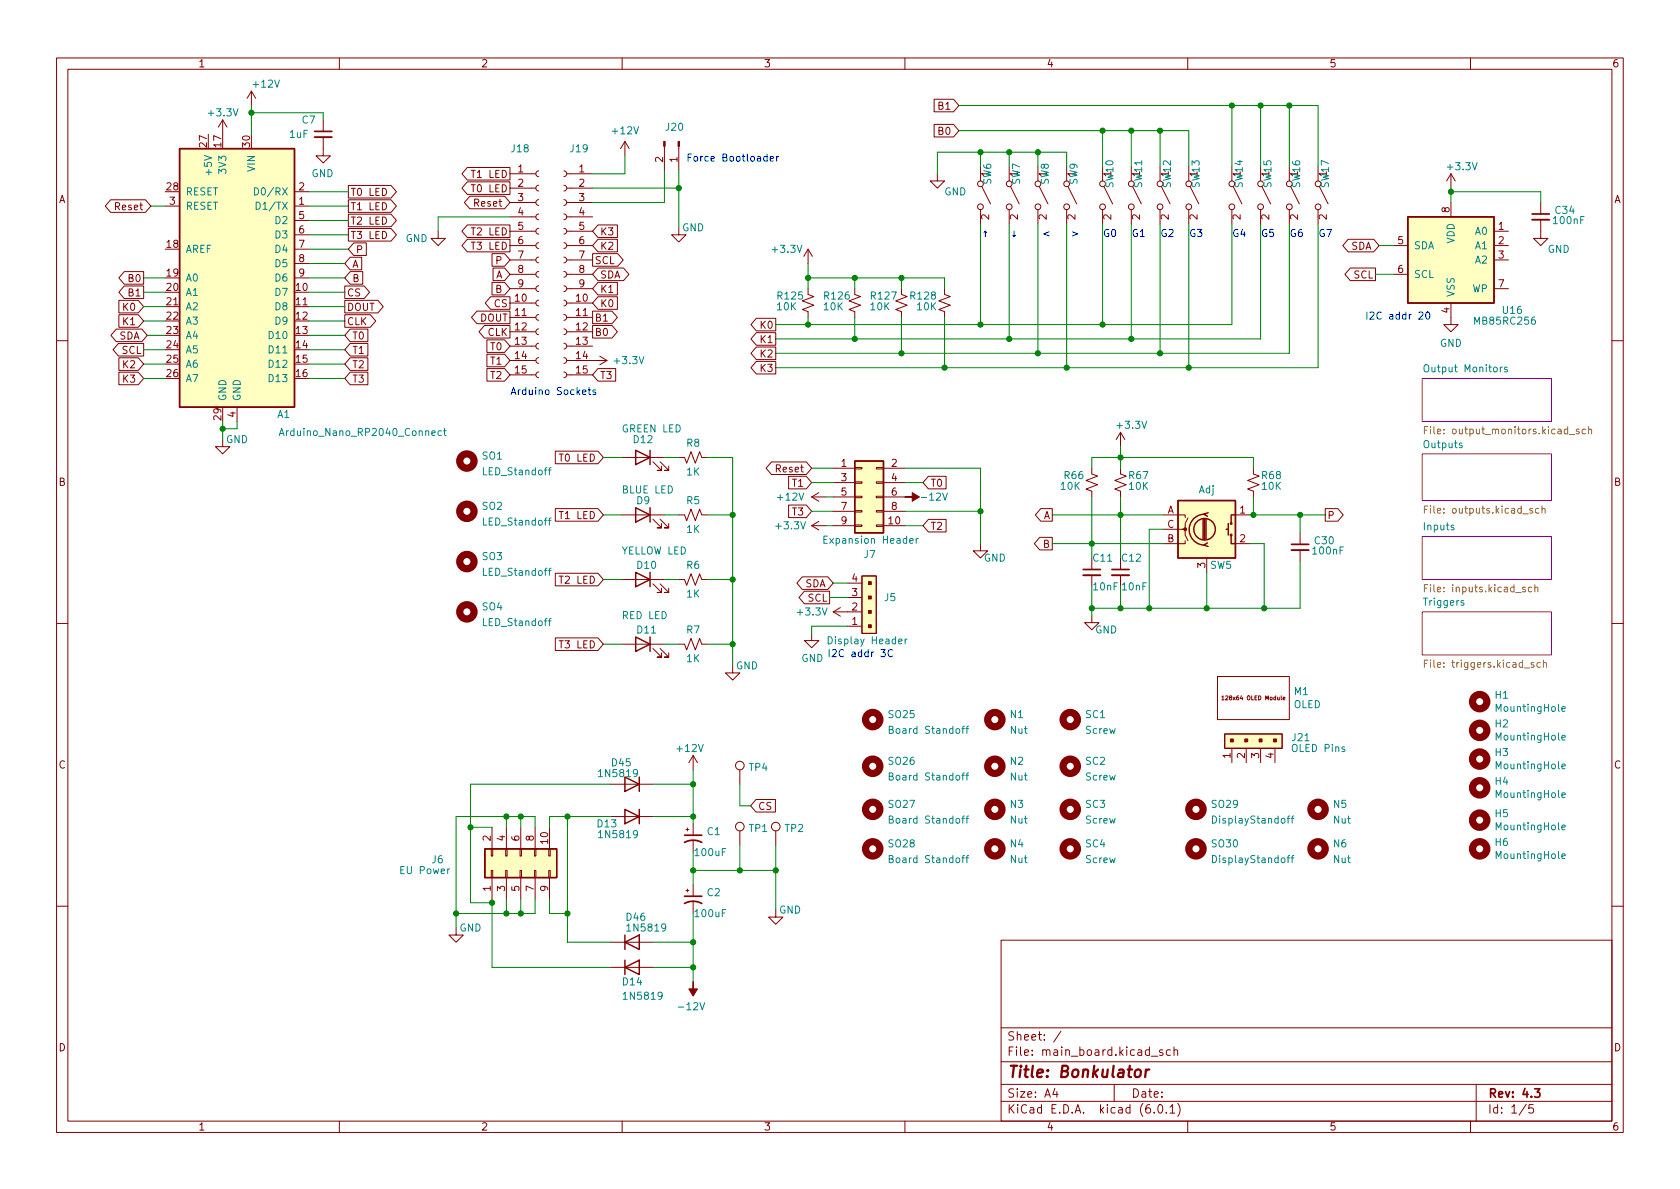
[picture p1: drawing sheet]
<svg xmlns="http://www.w3.org/2000/svg" width="297mm" height="210mm" viewBox="0 0 297 210" stroke-linecap="round" stroke-linejoin="round" font-family="sans-serif">
<g fill="none" stroke="#840000" stroke-width=".18">
<path d="M10 10.2h277v190.1h-277zM12 12.2h273v186.1h-273zM44.4 16.1l.8 1.3M44.4 16.1v2.6M44.4 16.1l-.7 1.3M60 10.2v2M110 10.2v2M160 10.2v2M165.2 17.6h3.4l.9 1.1-.9 1.1h-3.4zM210 10.2v2M260 10.2v2M19.6 35.3h6.1l1 1.1-1 1.2h-6.1l-1-1.2z"/>
<path d="M29.2 36.4h2.5M39.4 21.2l.7 1.3M39.4 21.2v2.5M39.4 21.2l-.8 1.3M52.1 36.4h2.5M52.1 33.9h2.5M52.1 39h2.5M57.1 24.3v3.3h-1.2l1.2 1.2 1.3-1.2h-1.3M57.1 21.2v2M61.6 32.8h7.5l1 1.1-1 1.1h-7.5zM61.6 35.3h7.5l1 1.1-1 1.2h-7.5zM61.6 37.9h7.5l1 1.1-1 1.1h-7.5z"/>
<path d="M82.6 29.6h7.6v2.2h-7.6l-.9-1.1zM82.6 39.8h7.6v2.2h-7.6l-.9-1.1zM82.6 32.2h7.6v2.2h-7.6l-.9-1.1zM83.1 34.7h6.1l1 1.1-1 1.1h-6.1l-1-1.1zM90.2 38.3h4.5M90.2 35.8h4.5M90.2 33.3h4.5M90.2 30.7h4.5M95.2 37.8l-.3 .2-.2 .3 .2 .4 .3 .2M95.2 35.3l-.3 .1-.2 .4 .2 .4 .3 .1M95.2 32.8l-.3 .1-.2 .4 .2 .3 .3 .2M95.2 30.2l-.3 .2-.2 .3 .2 .4 .3 .1"/>
<path d="M99.7 37.8l.4 .2 .1 .3-.1 .4-.4 .2M99.7 35.3l.4 .1 .1 .4-.1 .4-.4 .1M99.7 32.8l.4 .1 .1 .4-.1 .3-.4 .2M99.7 30.2l.4 .2 .1 .3-.1 .4-.4 .1M100.2 38.3h4.6M100.2 35.8h4.6M100.2 33.3h4.6M100.2 30.7h4.6M105.7 39.8h3.5v2.2h-3.5l-.9-1.1zM110.5 25l-.8 1.3M110.5 25v2.6M110.5 25l.8 1.3"/>
<path d="M117.5 25.9v4.2M120 25.9v4.2M165.2 22h3.4l.9 1.1-.9 1.1h-3.4zM165.7 30.7v1.3h1.3l-1.3 1.3-1.2-1.3h1.2M173.4 37.1v2.5M173.6 33l1.5 3.1M178.4 37.1v2.5M178.7 33l1.5 3.1M183.5 37.1v2.5M183.8 33l1.5 3.1M188.6 37.1v2.5M188.8 33l1.6 3.1"/>
<path d="M194.9 37.1v2.5M195.2 33l1.5 3.1M200 37.1v2.5M200.3 33l1.5 3.1M205.1 37.1v2.5M205.4 33l1.5 3.1M210.2 37.1v2.5M210.4 33l1.6 3.1M217.8 37.1v2.5M218.1 33l1.5 3.1M222.9 37.1v2.5M223.1 33l1.6 3.1"/>
<path d="M228 37.1v2.5M228.2 33l1.5 3.1M233 37.1v2.5M233.3 33l1.5 3.1M256.5 30.7v2.6M256.5 35.8v2.5M256.5 30.7l-.7 1.3M256.5 30.7l.8 1.3M272.4 38.9v3.3h1.3l-1.3 1.2-1.3-1.2h1.3M272.4 35.8v2M20.6 58.2h4.5l.9 1.1-.9 1.1h-4.5l-1-1.1zM21 55.7h3.4l1 1.1-1 1.1h-3.4z"/>
<path d="M21 53.1h3.4l1 1.1-1 1.1h-3.4zM22 48h3.4v2.3h-3.4l-1-1.2zM22 50.6h3.4v2.2h-3.4l-1-1.1zM29.2 54.2h2.5M52.1 54.2h2.5M52.1 41.5h2.5M52.1 44.1h2.5M52.1 46.6h2.5M52.1 49.1h2.5M61 55.7h4.5l.9 1.1-.9 1.1h-4.5zM61 53.1h5.8l1 1.1-1 1.1h-5.8zM61 50.6h3.4l.9 1.1-.9 1.1h-3.4z"/>
<path d="M61.6 40.4h7.5l1 1.1-1 1.1h-7.5zM61.9 58.2h3.1v2.2h-3.1l-.9-1.1zM61.9 45.5h2.1v2.2h-2.1l-.9-1.1zM61.9 48h2.2v2.3h-2.2l-.9-1.2zM62.5 43h2.3v2.2h-2.3l-.9-1.1zM77.5 40.9v1.3h-1.3l1.3 1.2 1.2-1.2h-1.2M82.6 42.3h7.6v2.2h-7.6l-.9-1.1zM84.3 55h5.9v2.2h-5.9l-.9-1.1zM85.6 57.6h4.6v2.2h-4.6l-.9-1.1zM86.7 52.5h3.5v2.2h-3.5l-.9-1.1zM87 49.9h2.2l1 1.1-1 1.2h-2.2zM87 44.9h2.2l1 1.1-1 1.1h-2.2z"/>
<path d="M87.2 47.4h2l1 1.1-1 1.1h-2zM90.2 40.9h4.5M90.2 43.4h4.5M90.2 46h4.5M90.2 48.5h4.5M90.2 51h4.5M90.2 58.7h4.5M90.2 56.1h4.5M90.2 53.6h4.5M95.2 58.2l-.3 .1-.2 .4 .2 .3 .3 .2M95.2 55.6l-.3 .2-.2 .3 .2 .4 .3 .1M95.2 53.1l-.3 .1-.2 .4 .2 .3 .3 .2"/>
<path d="M95.2 50.5l-.3 .2-.2 .3 .2 .4 .3 .2M95.2 48l-.3 .1-.2 .4 .2 .4 .3 .1M95.2 45.5l-.3 .1-.2 .4 .2 .3 .3 .2M95.2 42.9l-.3 .2-.2 .3 .2 .4 .3 .1M95.2 40.4l-.3 .1-.2 .4 .2 .3 .3 .2M99.7 58.2l.4 .1 .1 .4-.1 .3-.4 .2M99.7 55.6l.4 .2 .1 .3-.1 .4-.4 .1M99.7 53.1l.4 .1 .1 .4-.1 .3-.4 .2M99.7 50.5l.4 .2 .1 .3-.1 .4-.4 .2M99.7 48l.4 .1 .1 .4-.1 .4-.4 .1M99.7 45.5l.4 .1 .1 .4-.1 .3-.4 .2M99.7 42.9l.4 .2 .1 .3-.1 .4-.4 .1"/>
<path d="M99.7 40.4l.4 .1 .1 .4-.1 .3-.4 .2M100.2 40.9h4.6M100.2 43.4h4.6M100.2 46h4.6M100.2 48.5h4.6M100.2 51h4.6M100.2 58.7h4.6M100.2 56.1h4.6M100.2 53.6h4.6M104.8 55h3.4l1 1.1-1 1.1h-3.4zM104.8 57.6h3.4l1 1.1-1 1.1h-3.4zM104.8 44.9h4.4l1 1.1-1 1.1h-4.4z"/>
<path d="M105.7 42.3h3.5v2.2h-3.5l-.9-1.1zM105.7 52.5h3.5v2.2h-3.5l-.9-1.1zM105.7 47.4h4.5l1 1.1-1 1.1h-4.5l-.9-1.1zM105.7 49.9h3.5v2.3h-3.5l-.9-1.2zM120 40.3v1.2h-1.3l1.3 1.3 1.3-1.3h-1.3M133.7 58.8h3.5v2.2h-3.5l-.9-1.1zM133.7 56.3h3.5v2.2h-3.5l-.9-1.1zM142.9 51v1.1l1 .3-2 .8 2 .8-2 .7 1 .4v1M142.9 44.1v2.5M142.9 44.1l-.8 1.2M142.9 44.1l.7 1.2M151.1 51v1.1l1 .3-2 .8 2 .8-2 .7 1 .4v1"/>
<path d="M159.4 51v1.1l1 .3-2 .8 2 .8-2 .7 1 .4v1M167 51v1.1l1 .3-2 .8 2 .8-2 .7 1 .4v1M238.4 42.3h4.5l.9 1.1-.9 1.1h-4.5l-1-1.1zM238.7 47.4h4.5v2.2h-4.5l-.9-1.1zM246.4 43.4h2.5M246.4 48.5h2.5M256.5 53.6v3.8h1.3l-1.3 1.3-1.2-1.3h1.2M264.2 40.9h2.5M264.2 43.4h2.5M264.2 46h2.5M264.2 51h2.5M10 60.2h2"/>
<path d="M20.9 60.7h4.5v2.3h-4.5l-.9-1.2zM21 63.3h3.4l1 1.1-1 1.1h-3.4zM21 65.8h3.4l1 1.1-1 1.1h-3.4zM39.4 77.7v1.3h-1.3l1.3 1.3 1.2-1.3h-1.2M41.9 72v2.5M61.9 65.8h3.1v2.2h-3.1l-.9-1.1zM61.9 60.7h3.1v2.3h-3.1l-.9-1.2zM61.9 63.3h3.1v2.2h-3.1l-.9-1.1zM86.1 62.6h3.1l1 1.1-1 1.2h-3.1zM86.1 65.2h3.1l1 1.1-1 1.1h-3.1zM86.1 60.1h3.1l1 1.1-1 1.1h-3.1zM90.2 63.7h4.5"/>
<path d="M90.2 66.3h4.5M90.2 61.2h4.5M95.2 65.8l-.3 .1-.2 .4 .2 .3 .3 .2M95.2 63.2l-.3 .2-.2 .3 .2 .4 .3 .2M95.2 60.7l-.3 .1-.2 .4 .2 .4 .3 .1M98.2 79.8h7.5l1 1.1-1 1.1h-7.5zM99.7 65.8l.4 .1 .1 .4-.1 .3-.4 .2M99.7 63.2l.4 .2 .1 .3-.1 .4-.4 .2M99.7 60.7l.4 .1 .1 .4-.1 .4-.4 .1M100.2 63.7h7.1M100.2 66.3h4.6M100.2 61.2h4.6"/>
<path d="M105.7 65.2h3.2v2.2h-3.2l-.9-1.1zM106 63l1.3 .7M107.3 63.7l-1.3 .8M133.7 61.4h3.5v2.2h-3.5l-.9-1.1zM133.7 63.9h3.5v2.2h-3.5l-.9-1.1zM198.1 76.4v2.6M198.1 76.4l-.7 1.3M198.1 76.4l.8 1.3M285 60.2h2M98.2 89.9h7.5l1 1.2-1 1.1h-7.5zM109.9 91.1h7.6M109.9 80.9h7.6"/>
<path d="M115.4 81.7l1.6 1.5h-.8h.8v-.8M115.4 91.8l1.6 1.5h-.8h.8v-.7M116.7 81.7l1.5 1.5h-.7h.7v-.8M116.7 91.8l1.5 1.5h-.7h.7v-.7M120 80.9h1l.4 1 .8-2 .7 2 .8-2 .4 1h1M120 91.1h1l.4 1 .8-2.1 .7 2.1 .8-2.1 .4 1.1h1M136.4 81.7h6.2l.9 1.1-.9 1.1h-6.2l-.9-1.1zM139.4 84.2h3.2l.9 1.1-.9 1.1h-3.2zM139.4 89.3h3.2l.9 1.1-.9 1.1h-3.2zM143.5 93h2.5M143.5 87.9h2.5M143.5 87.9l1.3 .7"/>
<path d="M143.5 93l1.3 .7M144.8 87.1l-1.3 .8M144.8 92.2l-1.3 .8M147.3 82.8h3.8M147.3 93h3.8M147.3 85.3h3.8M147.3 87.9h3.8M147.3 90.4h3.8M151.1 92.8h1.3v.3h-1.3zM151.1 90.3h1.3v.2h-1.3zM151.1 87.8h1.3v.2h-1.3zM151.1 85.2h1.3v.3h-1.3z"/>
<path d="M151.1 82.7h1.3v.2h-1.3zM154.9 92.8h1.3v.3h-1.3zM154.9 90.3h1.3v.2h-1.3zM154.9 87.8h1.3v.2h-1.3zM154.9 85.2h1.3v.3h-1.3zM154.9 82.7h1.3v.2h-1.3zM156.2 82.8h3.8M156.2 93h3.8M156.2 85.3h3.8M156.2 87.9h3.8M156.2 90.4h3.8M164.1 84.2h3.2v2.2h-3.2l-.9-1.1z"/>
<path d="M164.1 91.8h3.2v2.3h-3.2l-.9-1.1zM173.4 96.1v1.3h1.2l-1.2 1.3-1.3-1.3h1.3M183.8 95h2.3v2.2h-2.3l-.9-1.1zM184 89.9h2.1v2.3h-2.1l-.9-1.1zM193 82.8v1l1.1 .4-2.1 .8 2.1 .7-2.1 .8 1 .4v1M193 98.7v2M198.1 82.8v1l1 .4-2 .8 2 .7-2 .8 1 .4v1M198.1 98.7v2M205.7 91.1h3.8v.5M205.7 93.6h3.8v1l.6 1M209.5 95.6v.5h-3.8M210.1 91.6l-.6 1v1h-.5"/>
<path d="M213.4 98.7v2.5M218.4 91.1h2.6M218.4 96.1h2.6M221.6 82.8v1l1 .4-2 .8 2 .7-2 .8 1 .4v1M229.9 94.2v2.1M229.9 97.3v2M234.3 89.9h2.2l1 1.2-1 1.1h-2.2zM10 110.2h2M98.2 112.8h7.5l1 1.1-1 1.1h-7.5zM98.2 101.4h7.5l1 1.1-1 1.1h-7.5zM109.9 102.5h7.6M109.9 113.9h7.6"/>
<path d="M115.4 103.2l1.6 1.6h-.8h.8v-.8M115.4 114.7l1.6 1.5h-.8h.8v-.8M116.7 103.2l1.5 1.6h-.7h.7v-.8M116.7 114.7l1.5 1.5h-.7h.7v-.8M120 102.5h1l.4 1 .8-2 .7 2 .8-2 .4 1h1M120 113.9h1l.4 1 .8-2 .7 2 .8-2 .4 1h1M129.5 117.7v1.3h-1.2l1.2 1.3 1.3-1.3h-1.3M141.8 102h4.6l.9 1.1-.9 1.1h-4.6l-.9-1.1zM142.2 104.5h4.5v2.3h-4.5l-.9-1.1zM143.5 112v1.3h1.3l-1.3 1.2-1.3-1.2h1.3M147.3 108.2h5.1M147.3 108.2l1.3 .8"/>
<path d="M148.6 107.4l-1.3 .8M149.9 110.7h2.5M149.9 105.7h2.5M149.9 103.1h2.5M152.4 101.8h2.5v10.2h-2.5zM193 108.8v1.3h1.3l-1.3 1.3-1.2-1.3h1.2M193 101.7v2.1M198.1 101.7v2.1M215.3 119.6h12.7v7.6h-12.7zM285 110.2h2M107.9 138.7h7.7M122.6 133.6l-.8 1.3"/>
<path d="M122.6 133.6v2.5M122.6 133.6l.7 1.3M130.8 136.1v2.6M216 123.3l.2-.3v.8M216 123.8h.4M216.5 129.8h10.2v2.5h-10.2zM217.8 132.3v2.6M220.3 132.3v2.6M222.9 132.3v2.6M225.4 132.3v2.6M226.9 123.5h.3v-.2l-.3 .1v.3h.3M86.9 153.9h.2v1.3h-.2z"/>
<path d="M86.9 150.1h.2v1.3h-.2zM87 146.3v3.8M87 155.2v3.8M89.4 153.9h.3v1.3h-.3zM89.4 150.1h.3v1.3h-.3zM89.5 146.3v3.8M89.5 155.2v3.8M91.9 153.9h.3v1.3h-.3zM91.9 150.1h.3v1.3h-.3zM92.1 146.3v3.8M92.1 155.2v3.8M94.5 153.9h.2v1.3h-.2z"/>
<path d="M94.5 150.1h.2v1.3h-.2zM94.6 146.3v3.8M94.6 155.2v3.8M97 153.9h.3v1.3h-.3zM97 150.1h.3v1.3h-.3zM97.2 146.3v3.8M97.2 155.2v3.8M107.9 144.4h7.7M121.3 146.7h.5M121.3 157.5h.5M121.5 146.4v.5M121.5 157.2v.5"/>
<path d="M122.6 145.7v2M122.6 148.7v2M122.6 156.5v2M122.6 159.5v2M130.8 146.9v2.6M133.7 141.4h3.4v2.2h-3.4l-1-1.1zM137.2 146.9v2.6M10 160.2h2M80.6 164.1v1.2h-1.2l1.2 1.3 1.3-1.3h-1.3M107.9 166.6h7.7M107.9 171.1h7.7M137.2 160.9v1.3h-1.3l1.3 1.2 1.2-1.2h-1.2"/>
<path d="M177 166.3h108v32h-108zM285 160.2h2M60 198.3v2M110 198.3v2M160 198.3v2M177 194.8h108M177 191.8h108M177 187.8h108M177 181.8h108M186.5 192.5l-.4 1h1M186.9 193v1M187.6 182.4l-1.3 1.9"/>
<path d="M197 191.8v3M203.6 186.8h1.1M204.1 196.7v.1M204.9 195.4l.2-.1a.81 .81 0 0 1 .6 .7 .81 .81 0 0 1-.3 .8h-.2a.81 .81 0 0 1-.6-.6 .81 .81 0 0 1 .3-.8zM205.6 185.7l-.4-.1-.2 .2 .1 .3 .5 .1v.4h-.6M206.2 196.7v.1M206.9 195.8l.4-.5v1.5M206.9 196.8h.8M206.9 185.7l-.4-.1-.3 .3v.4l.2 .3h.5M207.6 185.8l.2-.2 .3 .1 .1 .9M207.6 185.1v1.5M208.2 195.1a1.72 1.72 0 0 1 0 2.3"/>
<path d="M210 198.3v2M260 198.3v2M261 191.8v6.5M269.9 195.3l-1.3 1.9M271.1 195.3h-.7l-.1 .7 .2-.1 .5 .1 .2 .2-.1 .5-.2 .1-.6-.1"/>
<circle cx="173.4" cy="32.5" r=".51"/>
<circle cx="173.4" cy="36.6" r=".51"/>
<circle cx="178.4" cy="32.5" r=".51"/>
<circle cx="178.4" cy="36.6" r=".51"/>
<circle cx="183.5" cy="32.5" r=".51"/>
<circle cx="183.5" cy="36.6" r=".51"/>
<circle cx="188.6" cy="36.6" r=".51"/>
<circle cx="188.6" cy="32.5" r=".51"/>
<circle cx="194.9" cy="36.6" r=".51"/>
<circle cx="194.9" cy="32.5" r=".51"/>
<circle cx="200" cy="36.6" r=".51"/>
<circle cx="200" cy="32.5" r=".51"/>
<circle cx="205.1" cy="32.5" r=".51"/>
<circle cx="205.1" cy="36.6" r=".51"/>
<circle cx="210.2" cy="32.5" r=".51"/>
<circle cx="210.2" cy="36.6" r=".51"/>
<circle cx="217.8" cy="36.6" r=".51"/>
<circle cx="217.8" cy="32.5" r=".51"/>
<circle cx="222.9" cy="36.6" r=".51"/>
<circle cx="222.9" cy="32.5" r=".51"/>
<circle cx="228" cy="32.5" r=".51"/>
<circle cx="228" cy="36.6" r=".51"/>
<circle cx="233" cy="36.6" r=".51"/>
<circle cx="233" cy="32.5" r=".51"/>
<circle cx="130.8" cy="135.4" r=".76"/>
<circle cx="130.8" cy="146.2" r=".76"/>
<circle cx="137.2" cy="146.2" r=".76"/>
</g>
<path d="M55.6 23.2h3.1M270.9 37.8h3M228.3 96.3h3.1M191.5 100.7h3.1M196.6 100.7h3M121 147.7h3.1M121 158.5h3.1M121 149a3.2 3.2 0 0 1 3.1 0M121 159.8a3.2 3.2 0 0 1 3.1 0M271.3 192.5h1l-.5 .6 .4 .1v.7l-.2 .1h-.4l-.3-.1" fill="none" stroke="#840000" stroke-width=".3"/>
<path d="M200.8 189.3a.52 .52 0 0 1 .5-.2 .52 .52 0 0 1 .4 .4v.6a.55 .55 0 0 1-.6 .4 .55 .55 0 0 1-.5-.4zM202.6 189.1l-.1 1.4M203.2 189.1l-.4 .1-.2 .3" fill="none" stroke="#840000" stroke-width=".4"/>
<g fill="#fff" stroke="#fff" stroke-width=".18">
<path d="M251.5 94.9h22.8v7.6h-22.8z"/>
<path d="M251.5 108.2h22.8v7.6h-22.8z"/>
<path d="M251.5 80.3h22.8v8.2h-22.8z"/>
<path d="M251.5 66.9h22.8v7.6h-22.8z"/>
</g>
<path d="M251.5 66.9h22.8v7.6h-22.8zM251.5 94.9h22.8v7.6h-22.8zM251.5 80.3h22.8v8.2h-22.8zM251.5 108.2h22.8v7.6h-22.8z" fill="none" stroke="#840084" stroke-width=".18"/>
<g fill="none" stroke="#848400" stroke-width=".18">
<path d="M251.8 76.1h.5M252.4 75.5h-.6v1.2M277.5 76.8h1M279.2 75.9h-.3l-.2 .2 .1 .1 .4 .2v.3h-.5M280.3 75.9h-.3l-.3 .2 .1 .6h.5M280.9 76l.2-.1h.3v.8M280.9 75.5v1.2M251.8 90.1h.5M252.4 89.5h-.6v1.2M272.1 90l-.4-.1-.2 .2 .1 .6h.5M272.6 90l.2-.1 .3 .1 .1 .7M272.6 89.5v1.2"/>
<path d="M251.8 104h.5M251.8 117.3h.5M252.4 103.4h-.6v1.3M252.4 116.7h-.6v1.3M270.8 103.9l-.3-.1-.3 .3 .1 .5h.5M271.4 103.9l.2-.1 .3 .1v.8M271.4 103.4v1.3M272.3 117.2h-.3l-.3 .2 .2 .5h.4M272.9 117.3l.2-.1h.3v.8M272.9 116.7v1.3"/>
</g>
<g fill="none" stroke="#008484" stroke-width=".18">
<path d="M45 33.2a.64 .64 0 0 1 .7 .6 .64 .64 0 0 1-.7 .7zM45.3 35.7a.64 .64 0 0 1 .7 .7 .64 .64 0 0 1-.7 .6zM49.4 77l.4-1.2 .4 1.2M49.5 76.7h.6M78 76.2h-.3l-.3 .2 .2 .6h.4M78.4 76.2h.5M78.6 75.8v1l.3 .2M258.5 78.4l-.3-.1-.2 .2 .1 .2 .4 .1v.3h-.5M265.6 64.9l-.3 .3M266.5 65l-.3-.1-.2 .2 .1 .2 .4 .1v.3h-.5M97 92h.4M97 83.1h.4"/>
<path d="M97.4 91.6l-.3 .2v1.1M97.4 82.7l-.3 .2v1.1M145.7 95.4h.4M146.3 94.8h-.6v1.3h.6M160.8 95.6l.7-.1-.1-.2-.4-.1-.2 .2 .1 .6h.5M162 95.2v.9M162.4 95.2l-.4 .3M97 100.9h.4M97 109.8h.4M97.4 100.5l-.3 .2v1M97.4 109.4l-.3 .2v1M146.4 112.6a.64 .64 0 0 1 .8 .6 .64 .64 0 0 1-.8 .7z"/>
<path d="M160 113v.9M160.4 113l-.4 .2M258.8 106.3l-.3-.1-.2 .2 .1 .2 .4 .1v.3h-.5M157.2 129h.6l.1-.2-.1-.3-.6-.1v1.3h.5l.2-.1 .1-.3-.3-.3M157.2 137.3l.6-.1 .1-.2-.1-.2-.6-.1v1.2h.5l.2-.1 .1-.3-.3-.2M170 128.8h.5M170 137.1h.5M170.5 128.4l-.3 .2v1.1M170.5 136.7l-.3 .2v1M170.8 128.8h.5M170.8 137.1h.5M171.3 128.4l-.3 .2v1.1"/>
<path d="M171.3 136.7l-.3 .2v1M276.2 130.4l.6-.1-.1-.2-.4-.1-.1 .2v.6h.5M276.2 125.4l.6-.2-.1-.2-.4-.1-.1 .2v.6h.5M276.2 135.5l.6-.1-.1-.2-.4-.1-.1 .2v.6h.5M157.2 144.9l.6-.1 .1-.1-.1-.3-.6-.1v1.3h.5l.2-.2 .1-.3-.3-.2M157.2 151.9l.6-.1 .1-.2-.1-.2-.6-.1v1.2h.5l.2-.1 .1-.3-.3-.2M170 144.7h.5M170 151.7h.5M170.5 144.3l-.3 .2v1.1M170.5 151.3l-.3 .2v1M170.8 144.7h.5M170.8 151.7h.5"/>
<path d="M171.3 144.3l-.3 .2v1.1M171.3 151.3l-.3 .2v1M227.6 144.7h.4M227.6 151.7h.4M228 144.3l-.3 .2v1.1M228 151.3l-.3 .2v1M228.3 144.7h.5M228.3 151.7h.5M228.8 144.3l-.3 .2v1.1M228.8 151.3l-.3 .2v1M276.2 146.3l.6-.1-.1-.2-.4-.1-.1 .2v.6h.5M276.2 151.4l.6-.1-.1-.3h-.4l-.1 .2v.6h.5"/>
<path d="M276.2 140.6l.6-.1-.1-.3h-.4l-.1 .2v.6h.5"/>
</g>
<g fill="#ffffc2" stroke="#ffffc2" stroke-width=".18">
<path d="M248.9 38.3h15.3v15.3h-15.3z"/>
<path d="M151.1 81.5h5.1v12.7h-5.1z"/>
<path d="M208.3 88.5h10.1v10.2h-10.1z"/>
<path d="M85.7 150.1h12.7v5.1h-12.7z"/>
<path d="M152.4 101.8h2.5v10.2h-2.5z"/>
<path d="M216.5 129.8h10.2v2.5h-10.2z"/>
<path d="M31.7 26.3h20.4v45.7h-20.4z"/>
</g>
<g fill="none" stroke="#840000" stroke-width=".25">
<path d="M31.7 26.3h20.4v45.7h-20.4zM248.9 38.3h15.3v15.3h-15.3zM112.4 79.6l2.5 1.3-2.5 1.3zM114.9 79.6v2.6M112.4 89.8l2.5 1.3-2.5 1.2zM114.9 89.8v2.5M151.1 81.5h5.1v12.7h-5.1zM208.3 88.5h10.1v10.2h-10.1zM212.7 91.8v3.6M213 90.9a2.73 2.73 0 0 0-2.7 2.8 2.73 2.73 0 0 0 2.7 2.7M213 91.8v3.6M213.2 91.8v3.6"/>
<path d="M213.5 96l-.6 .4 .7 .2M213.6 90.7l-.7 .2 .6 .4M216.8 93.6h.4M217.2 92.6v2M217.7 94.6v1.5h.7M218.4 91.1h-.7v1.5M112.4 101.2l2.5 1.3-2.5 1.3zM112.4 112.6l2.5 1.3-2.5 1.3zM114.9 101.2v2.6M114.9 112.6v2.6M110.5 137.4l2.5 1.3-2.5 1.2zM113 137.4v2.5"/>
<path d="M85.7 150.1h12.7v5.1h-12.7zM110.5 143.1l2.5 1.3-2.5 1.3zM113 143.1v2.6M110.5 166.6l2.5-1.3v2.6zM110.5 171.1l2.5-1.3v2.5zM110.5 165.3v2.6M110.5 169.8v2.5"/>
<circle cx="213" cy="93.6" r="1.9"/>
<circle cx="217.7" cy="94.6" r=".13"/>
<circle cx="217.7" cy="92.6" r=".13"/>
</g>
<g fill="none" stroke="#840000" stroke-width="1.3">
<circle cx="82.5" cy="81.5" r="1.27"/>
<circle cx="82.5" cy="90.4" r="1.27"/>
<circle cx="82.5" cy="99.3" r="1.27"/>
<circle cx="82.5" cy="108.2" r="1.27"/>
<circle cx="154.3" cy="127.2" r="1.27"/>
<circle cx="154.3" cy="135.5" r="1.27"/>
<circle cx="175.9" cy="127.2" r="1.27"/>
<circle cx="175.9" cy="135.5" r="1.27"/>
<circle cx="189.2" cy="127.2" r="1.27"/>
<circle cx="189.2" cy="135.5" r="1.27"/>
<circle cx="261.6" cy="124.1" r="1.27"/>
<circle cx="261.6" cy="139.3" r="1.27"/>
<circle cx="261.6" cy="134.2" r="1.27"/>
<circle cx="261.6" cy="129.2" r="1.27"/>
<circle cx="154.3" cy="150.1" r="1.27"/>
<circle cx="154.3" cy="143.1" r="1.27"/>
<circle cx="175.9" cy="150.1" r="1.27"/>
<circle cx="175.9" cy="143.1" r="1.27"/>
<circle cx="189.2" cy="150.1" r="1.27"/>
<circle cx="189.2" cy="143.1" r="1.27"/>
<circle cx="211.5" cy="150.1" r="1.27"/>
<circle cx="211.5" cy="143.1" r="1.27"/>
<circle cx="233" cy="150.1" r="1.27"/>
<circle cx="233" cy="143.1" r="1.27"/>
<circle cx="261.6" cy="145" r="1.27"/>
<circle cx="261.6" cy="150.1" r="1.27"/>
</g>
<g fill="#840000" stroke="#840000" stroke-width=".18">
<path d="M160 87.9h1.3v-.8l1.3 .8-1.3 .7v-.7z"/>
<path d="M153.5 110.5h.6v.5h-.6z"/>
<path d="M153.5 107.9h.6v.6h-.6z"/>
<path d="M153.5 105.4h.6v.5h-.6z"/>
<path d="M153.5 102.9h.6v.5h-.6z"/>
<path d="M217.6 130.7h.5v.5h-.5z"/>
<path d="M220.1 130.7h.5v.5h-.5z"/>
<path d="M222.6 130.7h.5v.5h-.5z"/>
<path d="M225.2 130.7h.5v.5h-.5z"/>
<path d="M117.3 25h.3v.9h-.3z"/>
<path d="M119.9 25h.2v.9h-.2z"/>
<path d="M122.6 173.6v1.3h.7l-.7 1.2-.8-1.2h.8z"/>
<circle cx="209.5" cy="93.6" r=".25"/>
</g>
<path d="M55.6 24.3h3.1M270.9 38.9h3M228.3 97.3h3.1M191.5 101.7h3.1M196.6 101.7h3" fill="none" stroke="#840000" stroke-width=".33"/>
<g fill="none" stroke="#0000c2" stroke-width=".18">
<path d="M135.6 27.7h-.3l-.3 .2 .1 .5h.5M135.6 27.2v1.3M136.2 28.1l.6-.1-.1-.3h-.3l-.2 .1v.6h.5M137.3 27.7v.8M137.7 27.7l-.4 .2M174 41.1l.2-.2 .3 .2M174.2 40.9v.9M179.1 41.6l.2 .2 .2-.2M179.3 40.9v.9M250.9 55.3l.5-.1 .2 .3-.8 .9h.8M252.2 55.3l.2-.1a.68 .68 0 0 1 .4 .6 .68 .68 0 0 1-.4 .6l-.2-.1-.1-.3zM103 69.4l.6-.2v-.2l-.4-.1-.2 .2 .1 .6h.5"/>
<path d="M104 68.9h.5M104.2 68.5v1.1l.3 .2M105.3 69l-.3-.1-.2 .2 .1 .2 .4 .1v.3h-.5M146.6 114.9v1.2M147.2 115l.4-.1 .3 .3-.8 .9h.8"/>
</g>
<g fill="none" stroke="#008400" stroke-width=".18">
<path d="M44.4 19.9h12.7v1.3M44.4 18.7v5M169.5 18.7h63.5v10.8M217.8 18.7v10.8M222.9 18.7v10.8M228 18.7v10.8M26.7 36.4h2.5M54.6 36.4h7M54.6 33.9h7M54.6 39h7M90.2 38.3h-12.7v2.6M104.8 33.3h15.2"/>
<path d="M110.5 27.6v3.1h-5.7M117.5 30.1v5.7h-12.7M120 30.1v10.2M169.5 23.1h40.7v6.4M173.4 26.9v2.6M173.4 39.6v17.8M178.4 26.9v2.6M178.4 39.6v20.3M183.5 26.9v2.6M183.5 39.6v22.9M188.6 29.5v-2.6h-22.9v3.8M188.6 39.6v25.4"/>
<path d="M194.9 23.1v6.4M194.9 39.6v17.8M200 23.1v6.4M200 39.6v20.3M205.1 23.1v6.4M205.1 39.6v22.9M210.2 39.6v25.4M217.8 39.6v17.8h-80.6M222.9 39.6v20.3h-85.7M228 39.6v22.9h-90.8M233 39.6v25.4h-95.8M256.5 33.9h15.9v1.9"/>
<path d="M256.5 33.3v2.5M25.4 49.1h3.8M25.4 54.2h3.8M25.4 51.7h3.8M25.4 56.8h3.8M26 59.3h3.2M54.6 49.1h6.4M54.6 54.2h6.4M54.6 51.7h6.4M54.6 59.3h6.4M54.6 56.8h6.4M54.6 44.1h7"/>
<path d="M54.6 46.6h6.4M54.6 41.5h7M142.9 49.1h24.1v1.9M142.9 46.6v4.4M142.9 56.1v1.3M151.1 49.1v1.9M151.1 56.1v3.8M159.4 49.1v1.9M159.4 56.1v6.4M167 56.1v8.9M243.2 48.5h3.2M243.8 43.4h2.6"/>
<path d="M25.4 66.9h3.8M25.4 61.8h3.8M25.4 64.4h3.8M39.4 74.5v3.2M41.9 74.5v1.3h-2.5M54.6 66.9h6.4M54.6 61.8h6.4M54.6 64.4h6.4M198.1 79v3.8M106.7 91.1h3.2M106.7 80.9h3.2M117.5 91.1h2.5"/>
<path d="M117.5 80.9h2.5M125.1 91.1h4.4M125.1 80.9h4.4v36.8M143.5 90.4h3.8M143.5 82.8h3.8M143.5 85.3h3.8M146 93h1.3M146 87.9h1.3M160 90.4h13.4M160 93h3.2M160 82.8h13.4v13.3M160 85.3h3.2"/>
<path d="M186.1 91.1h19.6M186.1 96.1h19.6M193 82.8v-1.9h28.6v1.9M193 87.9v10.8M198.1 87.9v10.8M205.7 93.6h-2.5v14M221 91.1h13.3M221 96.1h2.5v11.5M221.6 87.9v3.2M229.9 99.3v8.3h-36.9M229.9 91.1v3.1M106.7 113.9h3.2"/>
<path d="M106.7 102.5h3.2M117.5 113.9h2.5M117.5 102.5h2.5M125.1 113.9h4.4M125.1 102.5h4.4M146.7 105.7h3.2M147.3 103.1h2.6M149.9 110.7h-6.4v1.3M193 103.8v5M198.1 103.8v3.8M213.4 101.2v6.4M107.9 138.7h-24.7v20.9h3.8"/>
<path d="M115.6 138.7h7M122.6 136.1v9.6M130.8 138.7v3.8h1.9M83.2 146.3h3.8M87 159v12.1h20.9M89.5 144.4v1.9M89.5 159v2.5M92.1 144.4v1.9M92.1 159v2.5M94.6 146.3v-1.9h-14v19.7M94.6 159v2.5h-14M97.2 159v2.5h3.1"/>
<path d="M100.3 144.4v22.2h7.6M107.9 144.4h-10.7v1.9M115.6 144.4h7M122.6 150.7v5.8M122.6 153.9h14.6M130.8 149.5v4.4M137.2 149.5v11.4M115.6 171.1h7M115.6 166.6h7M122.6 161.5v12.1"/>
</g>
<g fill="#008400" stroke="#008400" stroke-width=".18">
<circle cx="159.4" cy="62.5" r=".46"/>
<circle cx="167" cy="65" r=".46"/>
<circle cx="151.1" cy="59.9" r=".46"/>
<circle cx="159.4" cy="49.1" r=".46"/>
<circle cx="129.5" cy="91.1" r=".46"/>
<circle cx="142.9" cy="57.4" r=".46"/>
<circle cx="210.2" cy="65" r=".46"/>
<circle cx="205.1" cy="62.5" r=".46"/>
<circle cx="178.4" cy="26.9" r=".46"/>
<circle cx="183.5" cy="26.9" r=".46"/>
<circle cx="173.4" cy="26.9" r=".46"/>
<circle cx="178.4" cy="59.9" r=".46"/>
<circle cx="183.5" cy="62.5" r=".46"/>
<circle cx="173.4" cy="57.4" r=".46"/>
<circle cx="217.8" cy="18.7" r=".46"/>
<circle cx="222.9" cy="18.7" r=".46"/>
<circle cx="205.1" cy="23.1" r=".46"/>
<circle cx="194.9" cy="23.1" r=".46"/>
<circle cx="200" cy="23.1" r=".46"/>
<circle cx="228" cy="18.7" r=".46"/>
<circle cx="194.9" cy="57.4" r=".46"/>
<circle cx="200" cy="59.9" r=".46"/>
<circle cx="188.6" cy="65" r=".46"/>
<circle cx="221.6" cy="91.1" r=".46"/>
<circle cx="229.9" cy="91.1" r=".46"/>
<circle cx="256.5" cy="33.9" r=".46"/>
<circle cx="213.4" cy="107.6" r=".46"/>
<circle cx="198.1" cy="91.1" r=".46"/>
<circle cx="198.1" cy="80.9" r=".46"/>
<circle cx="203.2" cy="107.6" r=".46"/>
<circle cx="193" cy="96.1" r=".46"/>
<circle cx="198.1" cy="107.6" r=".46"/>
<circle cx="193" cy="107.6" r=".46"/>
<circle cx="223.5" cy="107.6" r=".46"/>
<circle cx="173.4" cy="90.4" r=".46"/>
<circle cx="39.4" cy="75.8" r=".46"/>
<circle cx="80.6" cy="161.5" r=".46"/>
<circle cx="89.5" cy="161.5" r=".46"/>
<circle cx="92.1" cy="161.5" r=".46"/>
<circle cx="87" cy="159.6" r=".46"/>
<circle cx="122.6" cy="153.9" r=".46"/>
<circle cx="130.8" cy="153.9" r=".46"/>
<circle cx="122.6" cy="138.7" r=".46"/>
<circle cx="122.6" cy="144.4" r=".46"/>
<circle cx="100.3" cy="144.4" r=".46"/>
<circle cx="142.9" cy="49.1" r=".46"/>
<circle cx="151.1" cy="49.1" r=".46"/>
<circle cx="120" cy="33.3" r=".46"/>
<circle cx="44.4" cy="19.9" r=".46"/>
<circle cx="100.3" cy="161.5" r=".46"/>
<circle cx="137.2" cy="153.9" r=".46"/>
<circle cx="122.6" cy="171.1" r=".46"/>
<circle cx="122.6" cy="166.6" r=".46"/>
<circle cx="83.2" cy="146.3" r=".46"/>
<circle cx="92.1" cy="144.4" r=".46"/>
<circle cx="89.5" cy="144.4" r=".46"/>
<circle cx="129.5" cy="102.5" r=".46"/>
<circle cx="129.5" cy="113.9" r=".46"/>
</g>
<text font-size="2.8" fill="#840000" x="178" y="190.6">Title: Bonkulator</text>
<g font-size="2.1" fill="#840000">
<text x="178" y="184">Sheet: /</text>
<text x="178" y="186.7">File: main_board.kicad_sch</text>
<text x="178" y="196.9">KiCad E.D.A. kicad (6.0.1)</text>
<text x="178" y="194.1">Size: A4</text>
<text x="200" y="194.1">Date:</text>
<text x="263" y="194.1">Rev: 4.3</text>
<text x="263" y="196.9">Id: 1/5</text>
</g>
<g font-size="1.8" fill="#840000">
<text x="35" y="11.9">1</text>
<text x="85" y="11.9">2</text>
<text x="135" y="11.9">3</text>
<text x="185" y="11.9">4</text>
<text x="235" y="11.9">5</text>
<text x="285" y="11.9">6</text>
<text x="166" y="23.8">B0</text>
<text x="166" y="19.4">B1</text>
<text x="36.6" y="26" transform="rotate(-90 36.6 26)">27</text>
<text x="39.1" y="26" transform="rotate(-90 39.1 26)">17</text>
<text x="44.2" y="26" transform="rotate(-90 44.2 26)">30</text>
<text x="117.2" y="28.7" transform="rotate(-90 117.2 28.7)">2</text>
<text x="119.8" y="28.7" transform="rotate(-90 119.8 28.7)">1</text>
<text x="10.3" y="35.9">A</text>
<text x="29.5" y="33.6">28</text>
<text x="52.8" y="33.6">2</text>
<text x="61.9" y="34.6">T0 LED</text>
<text x="83.8" y="31.5">T1 LED</text>
<text x="83.8" y="34">T0 LED</text>
<text x="91.6" y="30.5">1</text>
<text x="91.6" y="33">2</text>
<text x="91.6" y="35.6">3</text>
<text x="102.4" y="30.5">1</text>
<text x="102.4" y="33">2</text>
<text x="102.4" y="35.6">3</text>
<text x="285.3" y="35.9">A</text>
<text x="20.6" y="37.2">Reset</text>
<text x="30" y="36.2">3</text>
<text x="52.8" y="36.2">1</text>
<text x="52.8" y="38.7">5</text>
<text x="52.8" y="41.3">6</text>
<text x="61.9" y="37.2">T1 LED</text>
<text x="61.9" y="39.7">T2 LED</text>
<text x="83.8" y="41.6">T2 LED</text>
<text x="84.1" y="36.5">Reset</text>
<text x="91.6" y="38.1">4</text>
<text x="91.6" y="40.6">5</text>
<text x="102.4" y="38.1">4</text>
<text x="102.4" y="40.6">5</text>
<text x="106" y="41.6">K3</text>
<text x="174.9" y="38.8" transform="rotate(-90 174.9 38.8)">2</text>
<text x="180" y="38.8" transform="rotate(-90 180 38.8)">2</text>
<text x="185" y="38.8" transform="rotate(-90 185 38.8)">2</text>
<text x="190.1" y="38.8" transform="rotate(-90 190.1 38.8)">2</text>
<text x="196.5" y="38.8" transform="rotate(-90 196.5 38.8)">2</text>
<text x="201.5" y="38.8" transform="rotate(-90 201.5 38.8)">2</text>
<text x="206.6" y="38.8" transform="rotate(-90 206.6 38.8)">2</text>
<text x="211.7" y="38.8" transform="rotate(-90 211.7 38.8)">2</text>
<text x="219.3" y="38.8" transform="rotate(-90 219.3 38.8)">2</text>
<text x="224.4" y="38.8" transform="rotate(-90 224.4 38.8)">2</text>
<text x="229.5" y="38.8" transform="rotate(-90 229.5 38.8)">2</text>
<text x="234.6" y="38.8" transform="rotate(-90 234.6 38.8)">2</text>
<text x="256.3" y="37.6" transform="rotate(-90 256.3 37.6)">8</text>
<text x="264.9" y="40.6">1</text>
<text x="29.5" y="43.8">18</text>
<text x="52.8" y="43.8">7</text>
<text x="52.8" y="46.3">8</text>
<text x="61.9" y="42.2">T3 LED</text>
<text x="62.2" y="47.3">A</text>
<text x="62.9" y="44.8">P</text>
<text x="83.8" y="44.2">T3 LED</text>
<text x="87.7" y="46.7">P</text>
<text x="91.6" y="43.2">6</text>
<text x="91.6" y="45.7">7</text>
<text x="102.4" y="43.2">6</text>
<text x="102.4" y="45.7">7</text>
<text x="105.1" y="46.7">SCL</text>
<text x="106" y="44.2">K2</text>
<text x="238.8" y="44.2">SDA</text>
<text x="247.2" y="43.2">5</text>
<text x="264.9" y="43.2">2</text>
<text x="264.9" y="45.7">3</text>
<text x="22.8" y="49.9">B0</text>
<text x="22.8" y="52.4">B1</text>
<text x="29.5" y="48.9">19</text>
<text x="29.5" y="51.4">20</text>
<text x="29.5" y="54">21</text>
<text x="52.4" y="51.4">10</text>
<text x="52.4" y="54">11</text>
<text x="52.8" y="48.9">9</text>
<text x="61.3" y="52.4">CS</text>
<text x="62.2" y="49.9">B</text>
<text x="87.6" y="49.2">A</text>
<text x="87.6" y="51.8">B</text>
<text x="91.1" y="53.3">10</text>
<text x="91.6" y="48.3">8</text>
<text x="91.6" y="50.8">9</text>
<text x="101.9" y="53.3">10</text>
<text x="102.4" y="48.3">8</text>
<text x="102.4" y="50.8">9</text>
<text x="106" y="49.2">SDA</text>
<text x="106" y="51.8">K1</text>
<text x="239.3" y="49.2">SCL</text>
<text x="247.2" y="48.3">6</text>
<text x="264.9" y="50.8">7</text>
<text x="21.9" y="57.5">K1</text>
<text x="21.9" y="54.9">K0</text>
<text x="29.5" y="56.5">22</text>
<text x="29.5" y="59">23</text>
<text x="52.4" y="56.5">12</text>
<text x="52.4" y="59">13</text>
<text x="61.3" y="57.5">CLK</text>
<text x="61.3" y="54.9">DOUT</text>
<text x="84.8" y="56.9">DOUT</text>
<text x="86.2" y="59.4">CLK</text>
<text x="87.4" y="54.3">CS</text>
<text x="91.1" y="55.9">11</text>
<text x="91.1" y="58.4">12</text>
<text x="101.9" y="55.9">11</text>
<text x="101.9" y="58.4">12</text>
<text x="105.1" y="56.9">B1</text>
<text x="105.1" y="59.4">B0</text>
<text x="106" y="54.3">K0</text>
<text x="134.6" y="58.1">K0</text>
<text x="256.3" y="55.4" transform="rotate(-90 256.3 55.4)">4</text>
<text x="21" y="60">SDA</text>
<text x="21.5" y="62.6">SCL</text>
<text x="21.9" y="65.1">K2</text>
<text x="29.5" y="61.6">24</text>
<text x="29.5" y="64.1">25</text>
<text x="52.4" y="61.6">14</text>
<text x="52.4" y="64.1">15</text>
<text x="62.2" y="60">T0</text>
<text x="62.2" y="62.6">T1</text>
<text x="62.2" y="65.1">T2</text>
<text x="86.8" y="64.5">T1</text>
<text x="86.8" y="61.9">T0</text>
<text x="91.1" y="61">13</text>
<text x="91.1" y="63.5">14</text>
<text x="101.9" y="61">13</text>
<text x="101.9" y="63.5">14</text>
<text x="134.6" y="60.7">K1</text>
<text x="134.6" y="63.2">K2</text>
<text x="134.6" y="65.7">K3</text>
<text x="21.9" y="67.6">K3</text>
<text x="29.5" y="66.7">26</text>
<text x="52.4" y="66.7">16</text>
<text x="62.2" y="67.6">T3</text>
<text x="86.8" y="67">T2</text>
<text x="91.1" y="66">15</text>
<text x="101.9" y="66">15</text>
<text x="106" y="67">T3</text>
<text x="39.1" y="74.3" transform="rotate(-90 39.1 74.3)">29</text>
<text x="41.7" y="73.8" transform="rotate(-90 41.7 73.8)">4</text>
<text x="99.3" y="81.6">T0 LED</text>
<text x="137.4" y="83.5">Reset</text>
<text x="148.7" y="82.5">1</text>
<text x="157.6" y="82.5">2</text>
<text x="10.3" y="85.9">B</text>
<text x="140.2" y="86.1">T1</text>
<text x="148.7" y="85.1">3</text>
<text x="148.7" y="87.6">5</text>
<text x="157.6" y="85.1">4</text>
<text x="157.6" y="87.6">6</text>
<text x="164.5" y="86.1">T0</text>
<text x="285.3" y="85.9">B</text>
<text x="99.3" y="91.8">T1 LED</text>
<text x="140.2" y="91.1">T3</text>
<text x="148.7" y="90.2">7</text>
<text x="148.7" y="92.7">9</text>
<text x="157.1" y="92.7">10</text>
<text x="157.6" y="90.2">8</text>
<text x="164.5" y="93.7">T2</text>
<text x="184.5" y="91.8">A</text>
<text x="206.4" y="90.8">A</text>
<text x="206.4" y="95.9">B</text>
<text x="206.4" y="93.3">C</text>
<text x="219.2" y="90.8">1</text>
<text x="219.2" y="95.9">2</text>
<text x="234.6" y="91.8">P</text>
<text x="184.5" y="96.9">B</text>
<text x="213.1" y="100.4" transform="rotate(-90 213.1 100.4)">3</text>
<text x="99.3" y="103.2">T2 LED</text>
<text x="142.3" y="103.8">SDA</text>
<text x="142.8" y="106.4">SCL</text>
<text x="150.6" y="107.9">2</text>
<text x="150.6" y="105.4">3</text>
<text x="150.6" y="102.9">4</text>
<text x="150.6" y="110.5">1</text>
<text x="99.3" y="114.6">T3 LED</text>
<text x="10.3" y="135.9">C</text>
<text x="217.6" y="134.1" transform="rotate(-90 217.6 134.1)">1</text>
<text x="220.1" y="134.1" transform="rotate(-90 220.1 134.1)">2</text>
<text x="222.6" y="134.1" transform="rotate(-90 222.6 134.1)">3</text>
<text x="225.2" y="134.1" transform="rotate(-90 225.2 134.1)">4</text>
<text x="285.3" y="135.9">C</text>
<text x="134" y="143.2">CS</text>
<text x="86.7" y="148.7" transform="rotate(-90 86.7 148.7)">2</text>
<text x="89.3" y="148.7" transform="rotate(-90 89.3 148.7)">4</text>
<text x="91.8" y="148.7" transform="rotate(-90 91.8 148.7)">6</text>
<text x="94.4" y="148.7" transform="rotate(-90 94.4 148.7)">8</text>
<text x="96.9" y="149.2" transform="rotate(-90 96.9 149.2)">10</text>
<text x="86.7" y="157.6" transform="rotate(-90 86.7 157.6)">1</text>
<text x="89.3" y="157.6" transform="rotate(-90 89.3 157.6)">3</text>
<text x="91.8" y="157.6" transform="rotate(-90 91.8 157.6)">5</text>
<text x="94.4" y="157.6" transform="rotate(-90 94.4 157.6)">7</text>
<text x="96.9" y="157.6" transform="rotate(-90 96.9 157.6)">9</text>
<text x="10.3" y="185.9">D</text>
<text x="285.3" y="185.9">D</text>
<text x="35" y="199.9">1</text>
<text x="85" y="199.9">2</text>
<text x="135" y="199.9">3</text>
<text x="185" y="199.9">4</text>
<text x="235" y="199.9">5</text>
<text x="285" y="199.9">6</text>
</g>
<g font-size="1.8" fill="#008484">
<text x="44.9" y="15.5">+12V</text>
<text x="37" y="20.6">+3.3V</text>
<text x="53.4" y="21.8">C7</text>
<text x="108.4" y="23.7">+12V</text>
<text x="117.8" y="23.1">J20</text>
<text x="51.2" y="24.4">1uF</text>
<text x="90.5" y="26.9">J18</text>
<text x="100.9" y="26.9">J19</text>
<text x="32.8" y="34.5">RESET</text>
<text x="37.5" y="30.5" transform="rotate(-90 37.5 30.5)">+5V</text>
<text x="40" y="30.4" transform="rotate(-90 40 30.4)">3V3</text>
<text x="45.1" y="30.2" transform="rotate(-90 45.1 30.2)">VIN</text>
<text x="45.8" y="34.5">D0/RX</text>
<text x="55.1" y="31.3">GND</text>
<text x="166.9" y="34.5">GND</text>
<text x="174.9" y="31.2" transform="rotate(-90 174.9 31.2)">1</text>
<text x="175.3" y="32.6" transform="rotate(-90 175.3 32.6)">SW6</text>
<text x="180" y="31.2" transform="rotate(-90 180 31.2)">1</text>
<text x="180.3" y="32.6" transform="rotate(-90 180.3 32.6)">SW7</text>
<text x="185" y="31.2" transform="rotate(-90 185 31.2)">1</text>
<text x="185.4" y="32.6" transform="rotate(-90 185.4 32.6)">SW8</text>
<text x="190.1" y="31.2" transform="rotate(-90 190.1 31.2)">1</text>
<text x="190.5" y="32.6" transform="rotate(-90 190.5 32.6)">SW9</text>
<text x="196.5" y="31.2" transform="rotate(-90 196.5 31.2)">1</text>
<text x="196.8" y="33.1" transform="rotate(-90 196.8 33.1)">SW10</text>
<text x="201.5" y="31.2" transform="rotate(-90 201.5 31.2)">1</text>
<text x="201.9" y="33.1" transform="rotate(-90 201.9 33.1)">SW11</text>
<text x="206.6" y="31.2" transform="rotate(-90 206.6 31.2)">1</text>
<text x="207" y="33.1" transform="rotate(-90 207 33.1)">SW12</text>
<text x="211.7" y="31.2" transform="rotate(-90 211.7 31.2)">1</text>
<text x="212.1" y="33.1" transform="rotate(-90 212.1 33.1)">SW13</text>
<text x="219.3" y="31.2" transform="rotate(-90 219.3 31.2)">1</text>
<text x="219.7" y="33.1" transform="rotate(-90 219.7 33.1)">SW14</text>
<text x="224.4" y="31.2" transform="rotate(-90 224.4 31.2)">1</text>
<text x="224.8" y="33.1" transform="rotate(-90 224.8 33.1)">SW15</text>
<text x="229.5" y="31.2" transform="rotate(-90 229.5 31.2)">1</text>
<text x="229.9" y="33.1" transform="rotate(-90 229.9 33.1)">SW16</text>
<text x="234.6" y="31.2" transform="rotate(-90 234.6 31.2)">1</text>
<text x="234.9" y="33.1" transform="rotate(-90 234.9 33.1)">SW17</text>
<text x="256.1" y="30.1">+3.3V</text>
<text x="32.8" y="37.1">RESET</text>
<text x="46" y="37.1">D1/TX</text>
<text x="48.8" y="39.6">D2</text>
<text x="120.6" y="40.9">GND</text>
<text x="260.9" y="41.5">A0</text>
<text x="274.8" y="39.6">100nF</text>
<text x="275.1" y="37.8">C34</text>
<text x="32.8" y="44.7">AREF</text>
<text x="48.8" y="42.2">D3</text>
<text x="48.8" y="44.7">D4</text>
<text x="48.8" y="47.2">D5</text>
<text x="71.7" y="42.8">GND</text>
<text x="136.7" y="44.7">+3.3V</text>
<text x="249.9" y="44.1">SDA</text>
<text x="257.2" y="43.1" transform="rotate(-90 257.2 43.1)">VDD</text>
<text x="260.9" y="44.1">A1</text>
<text x="260.9" y="46.6">A2</text>
<text x="273.6" y="44.7">GND</text>
<text x="32.8" y="49.8">A0</text>
<text x="32.8" y="52.3">A1</text>
<text x="48.8" y="52.3">D7</text>
<text x="48.8" y="49.8">D6</text>
<text x="137.6" y="53">R125</text>
<text x="145.8" y="53">R126</text>
<text x="154.1" y="53">R127</text>
<text x="161.1" y="53">R128</text>
<text x="249.9" y="49.1">SCL</text>
<text x="257.2" y="52.6" transform="rotate(-90 257.2 52.6)">VSS</text>
<text x="260.3" y="51.7">WP</text>
<text x="32.8" y="54.9">A2</text>
<text x="32.8" y="57.4">A3</text>
<text x="32.8" y="59.9">A4</text>
<text x="47.8" y="59.9">D10</text>
<text x="48.8" y="54.9">D8</text>
<text x="48.8" y="57.4">D9</text>
<text x="137.4" y="54.9">10K</text>
<text x="145.7" y="54.9">10K</text>
<text x="154" y="54.9">10K</text>
<text x="162.2" y="54.9">10K</text>
<text x="261" y="57.4">MB85RC256</text>
<text x="265.8" y="55.5">U16</text>
<text x="32.8" y="62.5">A5</text>
<text x="32.8" y="65">A6</text>
<text x="47.8" y="62.5">D11</text>
<text x="47.8" y="65">D12</text>
<text x="108.8" y="64.4">+3.3V</text>
<text x="252.3" y="65.8">Output Monitors</text>
<text x="254.6" y="61.3">GND</text>
<text x="32.8" y="67.6">A7</text>
<text x="40" y="71" transform="rotate(-90 40 71)">GND</text>
<text x="42.5" y="71" transform="rotate(-90 42.5 71)">GND</text>
<text x="47.8" y="67.6">D13</text>
<text x="49" y="73.9">A1</text>
<text x="50.3" y="77.1">Arduino_Nano_RP2040_Connect</text>
<text x="110.1" y="76.4">GREEN LED</text>
<text x="197.7" y="75.8">+3.3V</text>
<text x="39.9" y="78.4">GND</text>
<text x="85.3" y="81.3">SO1</text>
<text x="112.1" y="78.4">D12</text>
<text x="121.4" y="79">R8</text>
<text x="251.8" y="79.2">Outputs</text>
<text x="85.5" y="84">LED_Standoff</text>
<text x="110.1" y="87.2">BLUE LED</text>
<text x="112.6" y="89.1">D9</text>
<text x="121.4" y="84.1">1K</text>
<text x="121.4" y="89.1">R5</text>
<text x="137.6" y="88.5">+12V</text>
<text x="163.2" y="88.5">-12V</text>
<text x="187.6" y="86.6">10K</text>
<text x="188.2" y="84.7">R66</text>
<text x="199.7" y="84.7">R67</text>
<text x="199.7" y="86.6">10K</text>
<text x="211.9" y="87.2">Adj</text>
<text x="223.2" y="84.7">R68</text>
<text x="223.2" y="86.6">10K</text>
<text x="85.3" y="90.1">SO2</text>
<text x="85.5" y="92.9">LED_Standoff</text>
<text x="121.4" y="94.2">1K</text>
<text x="137.4" y="93.6">+3.3V</text>
<text x="251.8" y="93.8">Inputs</text>
<text x="85.3" y="99">SO3</text>
<text x="85.5" y="101.8">LED_Standoff</text>
<text x="109.9" y="98">YELLOW LED</text>
<text x="112.7" y="100.6">D10</text>
<text x="121.4" y="100.6">R6</text>
<text x="146.2" y="96.1">Expansion Header</text>
<text x="152.8" y="98.7">J7</text>
<text x="173.9" y="99.3">GND</text>
<text x="193.3" y="99.3">C11</text>
<text x="198.4" y="99.3">C12</text>
<text x="214" y="100.6">SW5</text>
<text x="232.2" y="98">100nF</text>
<text x="232.5" y="96.2">C30</text>
<text x="85.3" y="107.9">SO4</text>
<text x="121.4" y="105.7">1K</text>
<text x="156.4" y="106.3">J5</text>
<text x="193.4" y="104.4">10nF</text>
<text x="198.5" y="104.4">10nF</text>
<text x="251.8" y="107.1">Triggers</text>
<text x="85.5" y="110.7">LED_Standoff</text>
<text x="110.1" y="109.5">RED LED</text>
<text x="112.7" y="112">D11</text>
<text x="121.4" y="112">R7</text>
<text x="141.2" y="108.8">+3.3V</text>
<text x="146.9" y="113.9">Display Header</text>
<text x="193.6" y="112">GND</text>
<text x="121.4" y="117.1">1K</text>
<text x="130.1" y="118.4">GND</text>
<text x="141.7" y="117">GND</text>
<text x="228.7" y="125.2">OLED</text>
<text x="228.9" y="122.9">M1</text>
<text x="264.4" y="123.5">H1</text>
<text x="264.7" y="125.9">MountingHole</text>
<text x="157.1" y="127">SO25</text>
<text x="157.8" y="129.8">Board Standoff</text>
<text x="178.6" y="129.8">Nut</text>
<text x="178.7" y="127">N1</text>
<text x="192" y="127">SC1</text>
<text x="192" y="129.8">Screw</text>
<text x="228.5" y="131.1">J21</text>
<text x="264.4" y="128.6">H2</text>
<text x="264.7" y="130.9">MountingHole</text>
<text x="106.2" y="137.4">1N5819</text>
<text x="108.2" y="135.5">D45</text>
<text x="119.8" y="133">+12V</text>
<text x="132.5" y="136.3">TP4</text>
<text x="157.1" y="135.2">SO26</text>
<text x="178.7" y="135.2">N2</text>
<text x="192" y="135.2">SC2</text>
<text x="228.6" y="133">OLED Pins</text>
<text x="264.4" y="133.7">H3</text>
<text x="264.7" y="136">MountingHole</text>
<text x="157.1" y="142.8">SO27</text>
<text x="157.8" y="138">Board Standoff</text>
<text x="178.6" y="138">Nut</text>
<text x="178.7" y="142.8">N3</text>
<text x="192" y="142.8">SC3</text>
<text x="192" y="138">Screw</text>
<text x="214.3" y="142.8">SO29</text>
<text x="235.8" y="142.8">N5</text>
<text x="264.4" y="138.8">H4</text>
<text x="264.7" y="141.1">MountingHole</text>
<text x="105.7" y="146.3">D13</text>
<text x="106.2" y="148.2">1N5819</text>
<text x="125.1" y="147.7">C1</text>
<text x="132.5" y="147.1">TP1</text>
<text x="138.8" y="147.1">TP2</text>
<text x="157.1" y="149.8">SO28</text>
<text x="157.8" y="145.6">Board Standoff</text>
<text x="178.6" y="145.6">Nut</text>
<text x="178.7" y="149.8">N4</text>
<text x="192" y="149.8">SC4</text>
<text x="192" y="145.6">Screw</text>
<text x="214.3" y="149.8">SO30</text>
<text x="214.8" y="145.6">DisplayStandoff</text>
<text x="235.8" y="145.6">Nut</text>
<text x="235.8" y="149.8">N6</text>
<text x="264.4" y="144.5">H5</text>
<text x="264.4" y="149.6">H6</text>
<text x="264.7" y="146.8">MountingHole</text>
<text x="71" y="154.6">EU Power</text>
<text x="76.4" y="152.6">J6</text>
<text x="123" y="151.4">100uF</text>
<text x="157.8" y="152.6">Board Standoff</text>
<text x="178.6" y="152.6">Nut</text>
<text x="192" y="152.6">Screw</text>
<text x="214.8" y="152.6">DisplayStandoff</text>
<text x="235.8" y="152.6">Nut</text>
<text x="264.7" y="151.9">MountingHole</text>
<text x="125.1" y="158.5">C2</text>
<text x="137.7" y="161.5">GND</text>
<text x="81.2" y="164.7">GND</text>
<text x="110.8" y="162.8">D46</text>
<text x="111.2" y="164.7">1N5819</text>
<text x="123" y="162.2">100uF</text>
<text x="110.2" y="174.2">D14</text>
<text x="110.5" y="176.8">1N5819</text>
<text x="120.3" y="178.6">-12V</text>
</g>
<g font-size="1.8" fill="#0000c2">
<text x="121.3" y="28.6">Force Bootloader</text>
<text x="184.1" y="41.9">&lt;</text>
<text x="189.2" y="41.9">&gt;</text>
<text x="194.9" y="41.9">G0</text>
<text x="200" y="41.9">G1</text>
<text x="205.1" y="41.9">G2</text>
<text x="210.2" y="41.9">G3</text>
<text x="217.8" y="41.9">G4</text>
<text x="222.9" y="41.9">G5</text>
<text x="228" y="41.9">G6</text>
<text x="233" y="41.9">G7</text>
<text x="241.3" y="56.5">I2C addr 20</text>
<text x="90.2" y="69.8">Arduino Sockets</text>
<text x="148.3" y="116.2">I2C addr 3C</text>
</g>
<g font-size="1.8" fill="#848400">
<text x="253" y="76.8">File: output_monitors.kicad_sch</text>
<text x="252.7" y="90.8">File: outputs.kicad_sch</text>
<text x="252.6" y="104.7">File: inputs.kicad_sch</text>
<text x="252.8" y="118.1">File: triggers.kicad_sch</text>
</g>
<text font-size="1" fill="#840000" x="216.6" y="123.8">128x64 OLED Module</text>
</svg>
